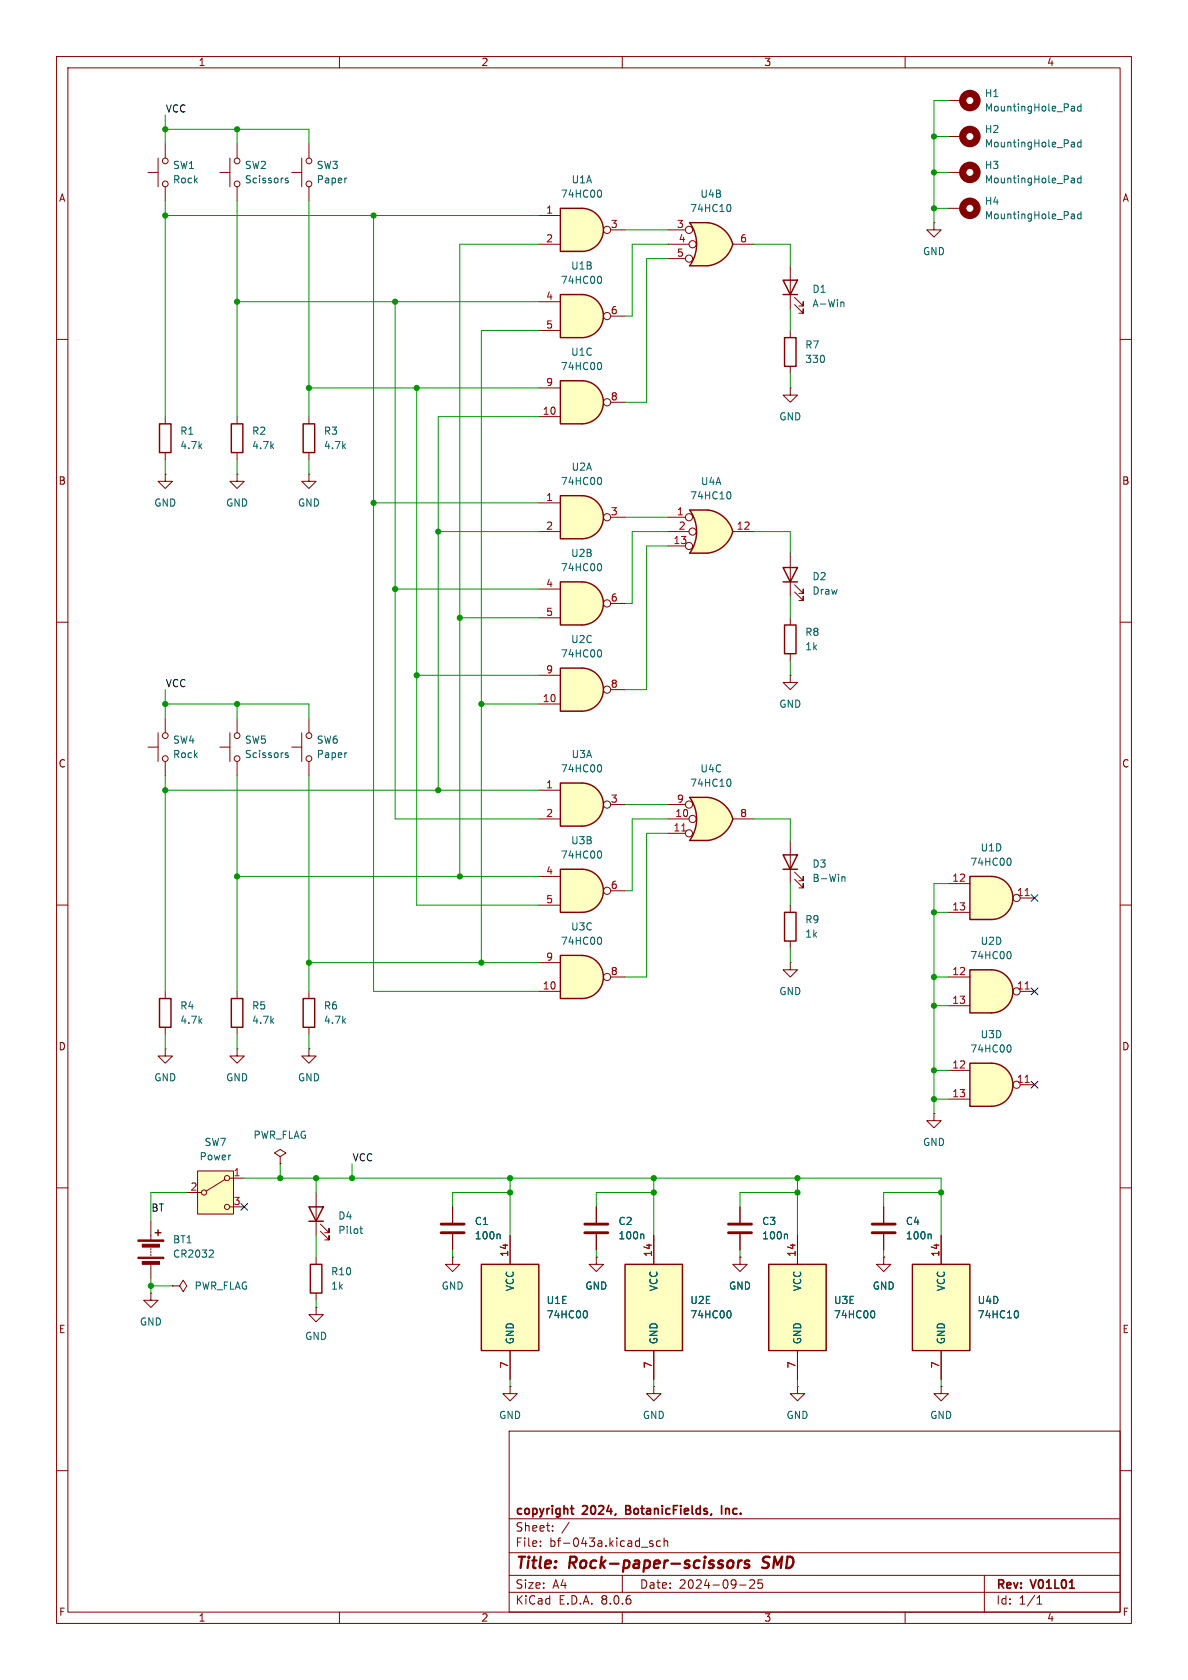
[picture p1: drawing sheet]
<svg xmlns="http://www.w3.org/2000/svg" width="210mm" height="297mm" viewBox="0 0 210 297" stroke-linecap="round" stroke-linejoin="round" font-family="sans-serif">
<g fill="none" stroke="#840000" stroke-width=".18">
<path d="M10 10h190v277h-190zM12 12h186v273h-186zM60 10v2M110 10v2M160 10v2M10 60h2M198 60h2M10 110h2M198 110h2M10 160h2M198 160h2M10 210h2"/>
<path d="M198 210h2M10 260h2M90 253h108v32h-108zM198 260h2M90 278.5h108M90 274.5h108M90 268.5h108M95.5 273.2v.2M95.5 272.5v.1M97.7 270.5v.2M97.7 269.8v.1M100.6 269.1l-1.3 1.9"/>
<path d="M110 278.5v3M115.4 272.5l-.4-.1-.2 .2 .1 .2 .5 .2v.3h-.6M116.8 272.5l-.5-.1-.3 .3v.4l.2 .2h.6M117.4 272.5l.2-.1 .4 .1v.9M117.4 271.9v1.5M132.5 279.4l.6-.1 .2 .1 .1 .3-.9 1.1h.9M134.8 279.3h-.8v.7l.2-.1h.5l.1 .2v.5l-.3 .2-.5-.2M174 278.5v6.5M60 285v2M90 281.5h108M110 285v2M130.8 280.2h1.1"/>
<path d="M160 285v2M183.3 283.6h.9M183.3 282.5l.5-.4v1.5"/>
</g>
<path d="M129 275.9l.5 .1 .2 .3-.1 .5-.4 .4M130.6 275.9l-.2 1.3M131.1 275.9l-.4 .1-.2 .3M132.5 276a.49 .49 0 0 0-.8 .3v.1l.5 .1 .2 .3-.1 .3-.2 .1-.5-.1M134.7 277.1l.3 .1M135 275.4l-.1 .2v.4" fill="none" stroke="#840000" stroke-width=".4"/>
<path d="M100.8 266.7h.6M101.1 267.6l.3 .1M110.6 266.9h.5M111.1 266.2h-.5v1.5h.6M127.6 266.2v1.5" fill="none" stroke="#840000" stroke-width=".3"/>
<path d="M161.3 223.5h10.1v15.3h-10.1z" fill="#ffffc2"/>
<path d="M161.3 223.5h10.1v15.3h-10.1z" fill="none" stroke="#840000" stroke-width=".25"/>
<path d="M166.4 218.4v5.1M166.4 238.8v5" fill="none" stroke="#840000" stroke-width=".18"/>
<path d="M179.7 231.7a.79 .79 0 0 1 0 1.3" fill="none" stroke="#006464" stroke-width=".18"/>
<path d="M175.3 171.5a3.8 3.8 0 0 1 3.8 3.8 3.8 3.8 0 0 1-3.8 3.8z" fill="#ffffc2" stroke="#ffffc2" stroke-width=".18"/>
<path d="M171.4 171.5h3.9v7.6h-3.9z" fill="#ffffc2"/>
<path d="M138.4 49.5h2.6l-1.3 2.6zM138.4 52.1h2.6M171.4 171.5h3.9a3.8 3.8 0 0 1 3.8 3.8 3.8 3.8 0 0 1-3.8 3.8h-3.9z" fill="none" stroke="#840000" stroke-width=".25"/>
<g fill="none" stroke="#840000" stroke-width=".18">
<path d="M139.7 47v7.6M140.5 53.8l1.5 1.6v-.8v.8h-.8M140.5 52.6l1.5 1.5v-.8v.8h-.8M167.6 172.7h3.8M167.6 177.8h3.8M180.3 175.3h2.6M41.9 185.4v1.3h1.3l-1.3 1.3-1.3-1.3h1.3M41.9 185.4h.1"/>
<circle cx="179.7" cy="175.3" r=".63"/>
</g>
<path d="M181.2 174.8h.7" fill="none" stroke="#a90000" stroke-width=".18"/>
<path d="M148.8 53.4l.4 .2v.6M178.4 168.2a.79 .79 0 0 1 0 1.3" fill="none" stroke="#006464" stroke-width=".18"/>
<path d="M102.9 138.4a3.8 3.8 0 0 1 3.8 3.8 3.8 3.8 0 0 1-3.8 3.9z" fill="#ffffc2" stroke="#ffffc2" stroke-width=".18"/>
<path d="M99.1 138.4h3.8v7.7h-3.8z" fill="#ffffc2"/>
<path d="M99.1 138.4h3.8a3.8 3.8 0 0 1 3.8 3.8 3.8 3.8 0 0 1-3.8 3.9h-3.8z" fill="none" stroke="#840000" stroke-width=".25"/>
<g fill="none" stroke="#840000" stroke-width=".18">
<path d="M95.2 139.7h3.9M95.2 144.8h3.9M107.9 142.2h2.6"/>
<circle cx="107.3" cy="142.2" r=".63"/>
</g>
<path d="M106 135.2a.79 .79 0 0 1 0 1.3" fill="none" stroke="#006464" stroke-width=".18"/>
<path d="M102.9 118.1a3.8 3.8 0 0 1 3.8 3.8 3.8 3.8 0 0 1-3.8 3.8z" fill="#ffffc2" stroke="#ffffc2" stroke-width=".18"/>
<path d="M99.1 118.1h3.8v7.6h-3.8z" fill="#ffffc2"/>
<path d="M99.1 118.1h3.8a3.8 3.8 0 0 1 3.8 3.8 3.8 3.8 0 0 1-3.8 3.8h-3.8zM27.4 217.9h1M27.9 217.4v1" fill="none" stroke="#840000" stroke-width=".25"/>
<g fill="none" stroke="#840000" stroke-width=".18">
<path d="M165.1 39.4v1.2h1.3l-1.3 1.3-1.3-1.3h1.3M165.1 39.4h.1M95.2 119.4h3.9M95.2 124.5h3.9M107.9 121.9h2.6M26.7 215.9v3.3M26.7 220.7v.3M26.7 221.2v.3M26.7 221.7v.3M26.7 223.5v2.6M30.5 227.3h1.2l.7-1 .6 1-.6 1-.7-1M30.5 227.3h.1"/>
<path d="M156.2 222.2v1.3h1.3l-1.3 1.3-1.3-1.3h1.3M156.2 222.2h.1M90.2 245.1v1.3h1.2l-1.2 1.2-1.3-1.2h1.3M90.2 245.1h.1"/>
<circle cx="107.3" cy="121.9" r=".63"/>
</g>
<path d="M106 114.9a.79 .79 0 0 1 0 1.2M37.5 221l.2 .2v.3l-.8 .8h.8" fill="none" stroke="#006464" stroke-width=".18"/>
<g fill="#840000" stroke="#840000" stroke-width=".18">
<path d="M24.4 222.2h4.6v.3h-4.6z"/>
<path d="M24.4 219.2h4.6v.3h-4.6z"/>
<path d="M25.1 223h3.1v.5h-3.1z"/>
<path d="M25.1 220h3.1v.5h-3.1z"/>
</g>
<path d="M85.1 223.5h10.1v15.3h-10.1z" fill="#ffffc2"/>
<path d="M85.1 223.5h10.1v15.3h-10.1z" fill="none" stroke="#840000" stroke-width=".25"/>
<path d="M90.2 218.4v5.1M90.2 238.8v5M105.4 222.2v1.3h1.3l-1.3 1.3-1.3-1.3h1.3M105.4 222.2h.1" fill="none" stroke="#840000" stroke-width=".18"/>
<path d="M103.5 231.7a.79 .79 0 0 1 0 1.3" fill="none" stroke="#006464" stroke-width=".18"/>
<path d="M175.3 154.9a3.8 3.8 0 0 1 3.8 3.9 3.8 3.8 0 0 1-3.8 3.8z" fill="#ffffc2" stroke="#ffffc2" stroke-width=".18"/>
<path d="M171.4 154.9h3.9v7.7h-3.9z" fill="#ffffc2"/>
<path d="M171.4 154.9h3.9a3.8 3.8 0 0 1 3.8 3.9 3.8 3.8 0 0 1-3.8 3.8h-3.9z" fill="none" stroke="#840000" stroke-width=".25"/>
<g fill="none" stroke="#840000" stroke-width=".18">
<path d="M167.6 156.2h3.8M180.3 158.8h2.6M167.6 161.3h3.8M105.4 213.4v2.8M105.4 218.2v2.8M130.8 213.4v2.8M130.8 218.2v2.8M166.4 245.1v1.3h1.2l-1.2 1.2-1.3-1.2h1.3M166.4 245.1h.1"/>
<circle cx="179.7" cy="158.7" r=".63"/>
</g>
<path d="M181.2 158.3h.7" fill="none" stroke="#a90000" stroke-width=".18"/>
<path d="M178.4 151.7a.79 .79 0 0 1 0 1.3M113.6 218.2l.2 .2v.6M139 218.2l.2 .2v.6" fill="none" stroke="#006464" stroke-width=".18"/>
<path d="M103.4 217.9h4M103.4 216.4h4M128.8 217.9h4M128.8 216.4h4" fill="none" stroke="#840000" stroke-width=".51"/>
<path d="M175.3 188a3.8 3.8 0 0 1 3.8 3.8 3.8 3.8 0 0 1-3.8 3.8z" fill="#ffffc2" stroke="#ffffc2" stroke-width=".18"/>
<path d="M171.4 188h3.9v7.6h-3.9z" fill="#ffffc2"/>
<path d="M171.4 188h3.9a3.8 3.8 0 0 1 3.8 3.8 3.8 3.8 0 0 1-3.8 3.8h-3.9z" fill="none" stroke="#840000" stroke-width=".25"/>
<g fill="none" stroke="#840000" stroke-width=".18">
<path d="M167.6 189.2h3.8M167.6 194.3h3.8M180.3 191.8h2.6"/>
<circle cx="179.7" cy="191.8" r=".63"/>
</g>
<path d="M181.2 191.4h.7" fill="none" stroke="#a90000" stroke-width=".18"/>
<path d="M178.4 184.7a.79 .79 0 0 1 0 1.3" fill="none" stroke="#006464" stroke-width=".18"/>
<path d="M110.5 223.5h10.1v15.3h-10.1z" fill="#ffffc2"/>
<path d="M138.4 151.1h2.6l-1.3 2.6zM138.4 153.7h2.6M138.7 161.3h2v5.1h-2zM54.6 213.4h2.5l-1.2 2.5zM54.6 215.9h2.5M54.9 223.5h2v5.1h-2zM110.5 223.5h10.1v15.3h-10.1z" fill="none" stroke="#840000" stroke-width=".25"/>
<g fill="none" stroke="#840000" stroke-width=".18">
<path d="M139.7 148.6v7.6M140.5 155.4l1.5 1.6v-.8v.8h-.8M140.5 154.2l1.5 1.5v-.8v.8h-.8M139.7 170.2v1.3h1.3l-1.3 1.2-1.3-1.2h1.3M139.7 170.2h.1M139.7 160v1.3M139.7 166.4v1.2M55.9 210.8v7.6M56.6 217.7l1.6 1.5v-.8v.8h-.8M56.6 216.4l1.6 1.5v-.7v.7h-.8M80 213.4v2.8M80 218.2v2.8"/>
<path d="M115.6 218.4v5.1M156.2 213.4v2.8M156.2 218.2v2.8M26.7 228.6v1.3h1.2l-1.2 1.2-1.3-1.2h1.3M26.7 228.6h.1M55.9 231.1v1.3h1.2l-1.2 1.3-1.3-1.3h1.3M55.9 231.1h.1M55.9 222.2v1.3M55.9 228.6v1.3M80 222.2v1.3h1.3l-1.3 1.3-1.3-1.3h1.3M80 222.2h.1M115.6 238.8v5"/>
<path d="M115.6 245.1v1.3h1.2l-1.2 1.2-1.3-1.2h1.3M115.6 245.1h.1"/>
</g>
<path d="M148.8 155.1l.2-.1 .3 .1 .1 .7M63.6 217.2h.5M63.8 216.8v1.1l.3 .2M88.2 218.2l.2 .2v.6M164.4 218.2l.2 .2v.6M128.9 231.7a.79 .79 0 0 1 0 1.3" fill="none" stroke="#006464" stroke-width=".18"/>
<path d="M78 217.9h4M78 216.4h4M154.2 217.9h4M154.2 216.4h4" fill="none" stroke="#840000" stroke-width=".51"/>
<path d="M135.9 223.5h10.1v15.3h-10.1z" fill="#ffffc2"/>
<path d="M135.9 223.5h10.1v15.3h-10.1z" fill="none" stroke="#840000" stroke-width=".25"/>
<path d="M141 218.4v5.1M141 238.8v5" fill="none" stroke="#840000" stroke-width=".18"/>
<path d="M154.3 231.7a.79 .79 0 0 1 0 1.3" fill="none" stroke="#006464" stroke-width=".18"/>
<path d="M124.5 143.4l5 1.4a5.2 5.2 0 0 1-4.4 3.8z" fill="#ffffc2" stroke="#ffffc2" stroke-width=".18"/>
<path d="M121.9 148.6h3.2M121.9 141h3.2" fill="none" stroke="#ffffc2" stroke-width=".18"/>
<path d="M121.9 141h3.2v7.6h-3.2a6.7 6.7 0 0 0 0-7.6z" fill="#ffffc2"/>
<path d="M125.1 141a5.1 5.1 0 0 1 4.4 3.8l-4.9 1.3z" fill="#ffffc2" stroke="#ffffc2" stroke-width=".18"/>
<path d="M121.9 141h3.2a5.1 5.1 0 0 1 4.4 3.8 5.2 5.2 0 0 1-4.4 3.8h-3.2a6.6 6.6 0 0 0 0-7.6z" fill="none" stroke="#840000" stroke-width=".25"/>
<g fill="none" stroke="#840000" stroke-width=".18">
<path d="M139.7 119.4v1.3h1.3l-1.3 1.2-1.3-1.2h1.3M139.7 119.4h.1M51.6 132.1h1.7M53.3 129.5v5.1M54.6 127v2.5M54.6 134.6v2.6M118.1 144.8h3.7M118.1 147.3h3.1M118.1 142.2h3.1M129.5 144.8h3.8M165.1 196.9v1.2h1.3l-1.3 1.3-1.3-1.3h1.3M165.1 196.9h.1"/>
<path d="M49.5 204.5l1-.7-1-.6-1 .6 1 .7v1.2M49.5 205.7h.1M130.8 222.2v1.3h1.3l-1.3 1.3-1.3-1.3h1.3M130.8 222.2h.1M141 245.1v1.3h1.2l-1.2 1.2-1.3-1.2h1.3M141 245.1h.1"/>
<circle cx="54.6" cy="134.1" r=".51"/>
<circle cx="54.6" cy="130" r=".51"/>
<circle cx="121.8" cy="147.3" r=".63"/>
<circle cx="121.8" cy="142.2" r=".63"/>
<circle cx="122.4" cy="144.8" r=".63"/>
</g>
<path d="M120.5 146.9h.7" fill="none" stroke="#a90000" stroke-width=".18"/>
<path d="M61.2 133.1h.1M128.9 137.7a.79 .79 0 0 1 0 1.3" fill="none" stroke="#006464" stroke-width=".18"/>
<path d="M34.9 207h6.4v7.6h-6.4z" fill="#ffffc2"/>
<g fill="none" stroke="#840000" stroke-width=".18">
<path d="M26.2 132.1h1.7M27.9 129.5v5.1M29.2 127v2.5M29.2 134.6v2.6M38.9 132.1h1.7M40.6 129.5v5.1M41.9 127v2.5M41.9 134.6v2.6M33 210.8h2.6M34.9 207h6.4v7.6h-6.4zM39.8 208.5l-3.4 2.1M40.6 208.3h2.6"/>
<path d="M40.6 213.4h2.6"/>
<circle cx="29.2" cy="134.1" r=".51"/>
<circle cx="29.2" cy="130" r=".51"/>
<circle cx="41.9" cy="130" r=".51"/>
<circle cx="41.9" cy="134.1" r=".51"/>
<circle cx="36.1" cy="210.8" r=".46"/>
<circle cx="40.1" cy="213.4" r=".46"/>
<circle cx="40.1" cy="208.3" r=".46"/>
</g>
<path d="M50.4 133.3l.6 .4-.2 .2h-.4M50.9 133.1h-.3l-.2 .2" fill="none" stroke="#006464" stroke-width=".18"/>
<path d="M102.9 153.7a3.8 3.8 0 0 1 3.8 3.8 3.8 3.8 0 0 1-3.8 3.8z" fill="#ffffc2" stroke="#ffffc2" stroke-width=".18"/>
<path d="M99.1 153.7h3.8v7.6h-3.8z" fill="#ffffc2"/>
<path d="M99.1 153.7h3.8a3.8 3.8 0 0 1 3.8 3.8 3.8 3.8 0 0 1-3.8 3.8h-3.8z" fill="none" stroke="#840000" stroke-width=".25"/>
<g fill="none" stroke="#840000" stroke-width=".18">
<path d="M95.2 154.9h3.9M107.9 157.5h2.6M95.2 160h3.9"/>
<circle cx="107.3" cy="157.5" r=".63"/>
</g>
<path d="M106 150.4a.79 .79 0 0 1 0 1.3" fill="none" stroke="#006464" stroke-width=".18"/>
<path d="M102.9 168.9a3.8 3.8 0 0 1 3.8 3.8 3.8 3.8 0 0 1-3.8 3.8z" fill="#ffffc2" stroke="#ffffc2" stroke-width=".18"/>
<path d="M99.1 168.9h3.8v7.6h-3.8z" fill="#ffffc2"/>
<path d="M28.2 74.9h2v5.1h-2zM40.9 74.9h2v5.1h-2zM53.6 74.9h2v5.1h-2zM28.2 176.5h2v5.1h-2zM40.9 176.5h2v5.1h-2zM53.6 176.5h2v5.1h-2zM99.1 168.9h3.8a3.8 3.8 0 0 1 3.8 3.8 3.8 3.8 0 0 1-3.8 3.8h-3.8z" fill="none" stroke="#840000" stroke-width=".25"/>
<g fill="none" stroke="#840000" stroke-width=".18">
<path d="M26.2 30.5h1.7M27.9 27.9v5.1M29.2 25.4v2.5M29.2 33v2.6M38.9 30.5h1.7M40.6 27.9v5.1M41.9 25.4v2.5M41.9 33v2.6M51.6 30.5h1.7M53.3 27.9v5.1M54.6 25.4v2.5M54.6 33v2.6"/>
<path d="M29.2 73.7v1.2M41.9 73.7v1.2M54.6 73.7v1.2M29.2 83.8v1.3h1.3l-1.3 1.3-1.3-1.3h1.3M29.2 83.8h.1M29.2 80v1.3M41.9 83.8v1.3h1.3l-1.3 1.3-1.3-1.3h1.3M41.9 83.8h.1M41.9 80v1.3M54.6 83.8v1.3h1.3l-1.3 1.3-1.3-1.3h1.3M54.6 83.8h.1M54.6 80v1.3"/>
<path d="M29.2 175.3v1.2M41.9 175.3v1.2M54.6 175.3v1.2M95.2 175.3h3.9M95.2 170.2h3.9M107.9 172.7h2.6M29.2 185.4v1.3h1.3l-1.3 1.3-1.3-1.3h1.3M29.2 185.4h.1M29.2 181.6v1.3M41.9 181.6v1.3M54.6 185.4v1.3h1.3l-1.3 1.3-1.3-1.3h1.3M54.6 185.4h.1"/>
<path d="M54.6 181.6v1.3"/>
<circle cx="29.2" cy="32.5" r=".51"/>
<circle cx="29.2" cy="28.4" r=".51"/>
<circle cx="41.9" cy="32.5" r=".51"/>
<circle cx="41.9" cy="28.4" r=".51"/>
<circle cx="54.6" cy="28.4" r=".51"/>
<circle cx="54.6" cy="32.5" r=".51"/>
<circle cx="107.3" cy="172.7" r=".63"/>
</g>
<path d="M50.4 31.7l.6 .4-.2 .2h-.4M50.9 31.5h-.3l-.2 .2M61.2 31.5h.1M106 165.7a.79 .79 0 0 1 0 1.2" fill="none" stroke="#006464" stroke-width=".18"/>
<path d="M102.9 36.8a3.8 3.8 0 0 1 3.8 3.8 3.8 3.8 0 0 1-3.8 3.9z" fill="#ffffc2" stroke="#ffffc2" stroke-width=".18"/>
<path d="M99.1 36.8h3.8v7.7h-3.8z" fill="#ffffc2"/>
<path d="M99.1 36.8h3.8a3.8 3.8 0 0 1 3.8 3.8 3.8 3.8 0 0 1-3.8 3.9h-3.8z" fill="none" stroke="#840000" stroke-width=".25"/>
<g fill="none" stroke="#840000" stroke-width=".18">
<path d="M95.2 38.1h3.9M95.2 43.2h3.9M107.9 40.6h2.6"/>
<circle cx="107.3" cy="40.6" r=".63"/>
</g>
<path d="M106 33.6a.79 .79 0 0 1 0 1.3" fill="none" stroke="#006464" stroke-width=".18"/>
<path d="M102.9 52.1a3.8 3.8 0 0 1 3.8 3.8 3.8 3.8 0 0 1-3.8 3.8z" fill="#ffffc2" stroke="#ffffc2" stroke-width=".18"/>
<path d="M99.1 52.1h3.8v7.6h-3.8z" fill="#ffffc2"/>
<path d="M99.1 52.1h3.8a3.8 3.8 0 0 1 3.8 3.8 3.8 3.8 0 0 1-3.8 3.8h-3.8z" fill="none" stroke="#840000" stroke-width=".25"/>
<g fill="none" stroke="#840000" stroke-width=".18">
<path d="M95.2 53.3h3.9M95.2 58.4h3.9M107.9 55.9h2.6"/>
<circle cx="107.3" cy="55.9" r=".63"/>
</g>
<path d="M106 48.8a.79 .79 0 0 1 0 1.3" fill="none" stroke="#006464" stroke-width=".18"/>
<path d="M102.9 67.3a3.8 3.8 0 0 1 3.8 3.8 3.8 3.8 0 0 1-3.8 3.8z" fill="#ffffc2" stroke="#ffffc2" stroke-width=".18"/>
<path d="M99.1 67.3h3.8v7.6h-3.8z" fill="#ffffc2"/>
<path d="M99.1 67.3h3.8a3.8 3.8 0 0 1 3.8 3.8 3.8 3.8 0 0 1-3.8 3.8h-3.8z" fill="none" stroke="#840000" stroke-width=".25"/>
<g fill="none" stroke="#840000" stroke-width=".18">
<path d="M95.2 73.7h3.9M95.2 68.6h3.9M107.9 71.1h2.6"/>
<circle cx="107.3" cy="71.1" r=".63"/>
</g>
<path d="M106 64.1a.79 .79 0 0 1 0 1.2" fill="none" stroke="#006464" stroke-width=".18"/>
<path d="M102.9 102.9a3.8 3.8 0 0 1 3.8 3.8 3.8 3.8 0 0 1-3.8 3.8z" fill="#ffffc2" stroke="#ffffc2" stroke-width=".18"/>
<path d="M99.1 102.9h3.8v7.6h-3.8z" fill="#ffffc2"/>
<path d="M99.1 102.9h3.8a3.8 3.8 0 0 1 3.8 3.8 3.8 3.8 0 0 1-3.8 3.8h-3.8z" fill="none" stroke="#840000" stroke-width=".25"/>
<g fill="none" stroke="#840000" stroke-width=".18">
<path d="M95.2 104.1h3.9M95.2 109.2h3.9M107.9 106.7h2.6"/>
<circle cx="107.3" cy="106.7" r=".63"/>
</g>
<path d="M106 99.6a.79 .79 0 0 1 0 1.3" fill="none" stroke="#006464" stroke-width=".18"/>
<path d="M102.9 87.6a3.8 3.8 0 0 1 3.8 3.8 3.8 3.8 0 0 1-3.8 3.9z" fill="#ffffc2" stroke="#ffffc2" stroke-width=".18"/>
<path d="M99.1 87.6h3.8v7.7h-3.8z" fill="#ffffc2"/>
<path d="M99.1 87.6h3.8a3.8 3.8 0 0 1 3.8 3.8 3.8 3.8 0 0 1-3.8 3.9h-3.8zM138.4 100.3h2.6l-1.3 2.6zM138.4 102.9h2.6M138.7 110.5h2v5.1h-2z" fill="none" stroke="#840000" stroke-width=".25"/>
<g fill="none" stroke="#840000" stroke-width=".18">
<path d="M95.2 88.9h3.9M95.2 94h3.9M107.9 91.4h2.6M139.7 97.8v7.6M139.7 109.2v1.3M139.7 115.6v1.2M140.5 104.6l1.5 1.6v-.8v.8h-.8M140.5 103.4l1.5 1.5v-.8v.8h-.8"/>
<circle cx="107.3" cy="91.4" r=".63"/>
</g>
<path d="M106 84.4a.79 .79 0 0 1 0 1.3" fill="none" stroke="#006464" stroke-width=".18"/>
<path d="M124.5 92.6l5 1.4a5.2 5.2 0 0 1-4.4 3.8z" fill="#ffffc2" stroke="#ffffc2" stroke-width=".18"/>
<path d="M121.9 97.8h3.2M121.9 90.2h3.2" fill="none" stroke="#ffffc2" stroke-width=".18"/>
<path d="M121.9 90.2h3.2v7.6h-3.2a6.7 6.7 0 0 0 0-7.6z" fill="#ffffc2"/>
<g fill="#ffffc2" stroke="#ffffc2" stroke-width=".18">
<path d="M125.1 90.2a5.1 5.1 0 0 1 4.4 3.8l-4.9 1.3z"/>
<path d="M124.5 41.8l5 1.4a5.2 5.2 0 0 1-4.4 3.8z"/>
</g>
<path d="M138.7 59.7h2v5.1h-2zM121.9 90.2h3.2a5.1 5.1 0 0 1 4.4 3.8 5.2 5.2 0 0 1-4.4 3.8h-3.2a6.6 6.6 0 0 0 0-7.6z" fill="none" stroke="#840000" stroke-width=".25"/>
<g fill="none" stroke="#840000" stroke-width=".18">
<path d="M139.7 58.4v1.3M139.7 68.6v1.3h1.3l-1.3 1.2-1.3-1.2h1.3M139.7 68.6h.1M139.7 64.8v1.2M118.1 91.4h3.1M118.1 94h3.7M118.1 96.5h3.1M129.5 94h3.8"/>
<circle cx="121.8" cy="91.4" r=".63"/>
<circle cx="121.8" cy="96.5" r=".63"/>
<circle cx="122.4" cy="94" r=".63"/>
</g>
<path d="M128.9 86.9a.79 .79 0 0 1 0 1.3" fill="none" stroke="#006464" stroke-width=".18"/>
<path d="M121.9 39.4h3.2M121.9 47h3.2" fill="none" stroke="#ffffc2" stroke-width=".18"/>
<path d="M121.9 39.4h3.2v7.6h-3.2a6.7 6.7 0 0 0 0-7.6z" fill="#ffffc2"/>
<path d="M125.1 39.4a5.1 5.1 0 0 1 4.4 3.8l-4.9 1.3z" fill="#ffffc2" stroke="#ffffc2" stroke-width=".18"/>
<path d="M121.9 39.4h3.2a5.1 5.1 0 0 1 4.4 3.8 5.2 5.2 0 0 1-4.4 3.8h-3.2a6.6 6.6 0 0 0 0-7.6z" fill="none" stroke="#840000" stroke-width=".25"/>
<g fill="none" stroke="#840000" stroke-width=".18">
<path d="M167.6 17.8h2.6M167.6 30.5h2.6M167.6 36.8h2.6M167.6 24.1h2.6M118.1 40.6h3.1M118.1 43.2h3.7M118.1 45.7h3.1M129.5 43.2h3.8M80 213.4v2.8M80 218.2v2.8M90.2 218.4v5.1M105.4 213.4v2.8"/>
<path d="M105.4 218.2v2.8M115.6 218.4v5.1M130.8 213.4v2.8M130.8 218.2v2.8M141 218.4v5.1M156.2 213.4v2.8M156.2 218.2v2.8M166.4 218.4v5.1M90.2 238.8v5M105.4 222.2h.1M115.6 238.8v5M130.8 222.2h.1"/>
<path d="M141 238.8v5M156.2 222.2h.1M166.4 238.8v5"/>
<circle cx="121.8" cy="45.7" r=".63"/>
<circle cx="121.8" cy="40.6" r=".63"/>
<circle cx="122.4" cy="43.2" r=".63"/>
</g>
<g fill="none" stroke="#006464" stroke-width=".18">
<path d="M189.5 18.8h.3l.1 .2v.6M189.9 19.6h-.4M189.9 19.1h-.4M191.1 18.4v1.2M191.1 18.8h-.4l-.2 .2 .1 .6h.5M128.9 36.1a.79 .79 0 0 1 0 1.3M189.5 25.1h.3l.1 .2v.7M189.5 31.5h.3l.1 .2v.6M189.5 37.8h.3l.1 .2v.7M189.9 32.3h-.4M189.9 31.8h-.4M189.9 38.6l-.4 .1"/>
<path d="M189.9 38.1l-.4 .1M189.9 25.9l-.4 .1M189.9 25.4l-.4 .1M191.1 31.5h-.4l-.2 .2 .1 .6h.5M191.1 24.7v1.3M191.1 31.1v1.2M191.1 37.4v1.3M191.1 25.2l-.4-.1-.2 .3 .1 .5h.5M191.1 37.9l-.4-.1-.2 .3 .1 .5h.5M88.2 218.2l.2 .2v.6M113.6 218.2l.2 .2v.6M139 218.2l.2 .2v.6"/>
<path d="M164.4 218.2l.2 .2v.6M103.5 231.7a.79 .79 0 0 1 0 1.3M128.9 231.7a.79 .79 0 0 1 0 1.3M154.3 231.7a.79 .79 0 0 1 0 1.3M179.7 231.7a.79 .79 0 0 1 0 1.3"/>
</g>
<g fill="none" stroke="#840000" stroke-width="1.3">
<circle cx="171.5" cy="17.8" r="1.27"/>
<circle cx="171.5" cy="30.5" r="1.27"/>
<circle cx="171.5" cy="24.1" r="1.27"/>
<circle cx="171.5" cy="36.8" r="1.27"/>
</g>
<g fill="none" stroke="#009600" stroke-width=".18">
<path d="M167.6 17.8h-2.5v21.6M29.2 22.9h25.4v2.5M29.2 20.3v5.1M29.2 35.6v38.1M29.2 38.1h66M41.9 22.9v2.5M41.9 35.6v38.1M54.6 35.6v38.1M66 38.1v137.2h29.2M165.1 24.1h2.5M165.1 30.5h2.5M165.1 36.8h2.5"/>
<path d="M41.9 53.3h53.3M69.8 53.3v91.5h25.4M95.2 58.4h-10.1v111.8M95.2 43.2h-13.9v111.7M110.5 40.6h7.6M118.1 43.2h-6.3v12.7h-1.3M118.1 45.7h-3.8v25.4h-3.8M133.3 43.2h6.4v3.8M139.7 54.6v3.8M54.6 68.6h40.6M73.7 68.6v91.4h21.5M95.2 73.7h-17.7v66"/>
<path d="M139.7 66v2.6M29.2 81.3v2.5M41.9 81.3v2.5M54.6 81.3v2.5M66 88.9h29.2M77.5 94h17.7M110.5 91.4h7.6M118.1 94h-6.3v12.7h-1.3M118.1 96.5h-3.8v25.4h-3.8M133.3 94h6.4v3.8M69.8 104.1h25.4M73.7 119.4h21.5"/>
<path d="M81.3 109.2h13.9M139.7 105.4v3.8M139.7 116.8v2.6M29.2 124.5h25.4v2.5M29.2 121.9v5.1M29.2 137.2v38.1M29.2 139.7h66M41.9 124.5v2.5M41.9 137.2v38.1M54.6 137.2v38.1M85.1 124.5h10.1M41.9 154.9h53.3"/>
<path d="M110.5 142.2h7.6M118.1 144.8h-6.3v12.7h-1.3M118.1 147.3h-3.8v25.4h-3.8M133.3 144.8h6.4v3.8M139.7 156.2v3.8M167.6 156.2h-2.5v40.7M54.6 170.2h40.6M139.7 167.6v2.6M165.1 172.7h2.5M165.1 177.8h2.5M165.1 161.3h2.5M29.2 182.9v2.5"/>
<path d="M41.9 182.9v2.5M54.6 182.9v2.5M165.1 189.2h2.5M165.1 194.3h2.5M33 210.8h-6.3v5.1M43.2 208.3h123.2v10.1M49.5 205.7v2.6M55.9 208.3v2.5M55.9 218.4v3.8M62.2 205.7v2.6M90.2 210.8h-10.2v2.6M90.2 208.3v10.1"/>
<path d="M115.6 210.8h-10.2v2.6M115.6 208.3v10.1M141 210.8h-10.2v2.6M141 208.3v10.1M166.4 210.8h-10.2v2.6M26.7 226.1v2.5M26.7 227.3h3.8M55.9 229.9v1.2M80 221v1.2M105.4 221v1.2M130.8 221v1.2M156.2 221v1.2"/>
<path d="M90.2 243.8v1.3M115.6 243.8v1.3M141 243.8v1.3M166.4 243.8v1.3"/>
</g>
<path d="M182.3 158.1l1.2 1.3M183.5 158.1l-1.2 1.3M182.3 174.7l1.2 1.2M183.5 174.7l-1.2 1.2M182.3 191.2l1.2 1.2M183.5 191.2l-1.2 1.2M42.6 212.8l1.2 1.2M43.8 212.8l-1.2 1.2" fill="none" stroke="#000084" stroke-width=".18"/>
<g fill="#009600" stroke="#009600" stroke-width=".18">
<circle cx="55.9" cy="208.3" r=".46"/>
<circle cx="62.2" cy="208.3" r=".46"/>
<circle cx="90.2" cy="210.8" r=".46"/>
<circle cx="90.2" cy="208.3" r=".46"/>
<circle cx="26.7" cy="227.3" r=".46"/>
<circle cx="49.5" cy="208.3" r=".46"/>
<circle cx="165.1" cy="189.2" r=".46"/>
<circle cx="165.1" cy="177.8" r=".46"/>
<circle cx="165.1" cy="172.7" r=".46"/>
<circle cx="165.1" cy="161.3" r=".46"/>
<circle cx="165.1" cy="194.3" r=".46"/>
<circle cx="41.9" cy="124.5" r=".46"/>
<circle cx="29.2" cy="124.5" r=".46"/>
<circle cx="73.7" cy="119.4" r=".46"/>
<circle cx="81.3" cy="154.9" r=".46"/>
<circle cx="85.1" cy="170.2" r=".46"/>
<circle cx="166.4" cy="210.8" r=".46"/>
<circle cx="115.6" cy="208.3" r=".46"/>
<circle cx="141" cy="208.3" r=".46"/>
<circle cx="141" cy="210.8" r=".46"/>
<circle cx="115.6" cy="210.8" r=".46"/>
<circle cx="54.6" cy="170.2" r=".46"/>
<circle cx="29.2" cy="139.7" r=".46"/>
<circle cx="41.9" cy="154.9" r=".46"/>
<circle cx="77.5" cy="139.7" r=".46"/>
<circle cx="69.8" cy="104.1" r=".46"/>
<circle cx="81.3" cy="109.2" r=".46"/>
<circle cx="66" cy="88.9" r=".46"/>
<circle cx="77.5" cy="94" r=".46"/>
<circle cx="54.6" cy="68.6" r=".46"/>
<circle cx="73.7" cy="68.6" r=".46"/>
<circle cx="29.2" cy="22.9" r=".46"/>
<circle cx="29.2" cy="38.1" r=".46"/>
<circle cx="66" cy="38.1" r=".46"/>
<circle cx="41.9" cy="22.9" r=".46"/>
<circle cx="41.9" cy="53.3" r=".46"/>
<circle cx="69.8" cy="53.3" r=".46"/>
<circle cx="85.1" cy="124.5" r=".46"/>
<circle cx="165.1" cy="24.1" r=".46"/>
<circle cx="165.1" cy="36.8" r=".46"/>
<circle cx="165.1" cy="30.5" r=".46"/>
</g>
<g font-size="2.8" fill="#840000">
<text x="91" y="277.9">Title:</text>
<text x="100.7" y="277.9">Rock-paper-scissors</text>
<text x="135.7" y="277.9">SMD</text>
</g>
<g font-size="2.1" fill="#840000">
<text x="91" y="268.2">copyright</text>
<text x="103.1" y="268.2">2024,</text>
<text x="111.3" y="268.2">BotanicFields,</text>
<text x="128.8" y="268.2">Inc.</text>
<text x="91" y="273.7">File:</text>
<text x="91" y="271">Sheet:</text>
<text x="97.1" y="273.7">bf-043a.kicad_sch</text>
<text x="91" y="281.1">Size:</text>
<text x="97.7" y="281.1">A4</text>
<text x="113" y="281.1">Date:</text>
<text x="120" y="281.1">2024-09-25</text>
<text x="176" y="281.3">Rev:</text>
<text x="182.4" y="281.3">V01L01</text>
<text x="91" y="283.9">KiCad</text>
<text x="98.7" y="283.9">E.D.A.</text>
<text x="106.3" y="283.9">8.0.6</text>
<text x="176" y="283.9">Id:</text>
<text x="180.1" y="283.9">1/1</text>
</g>
<g font-size="1.8" fill="#840000">
<text x="35" y="11.9">1</text>
<text x="85" y="11.9">2</text>
<text x="135" y="11.9">3</text>
<text x="185" y="11.9">4</text>
<text x="10.3" y="35.9">A</text>
<text x="198.4" y="35.9">A</text>
<text x="10.3" y="85.9">B</text>
<text x="198.3" y="85.9">B</text>
<text x="10.3" y="135.9">C</text>
<text x="198.3" y="135.9">C</text>
<text x="10.3" y="185.9">D</text>
<text x="198.3" y="185.9">D</text>
<text x="10.3" y="235.9">E</text>
<text x="198.3" y="235.9">E</text>
<text x="10.3" y="285.9">F</text>
<text x="35" y="286.9">1</text>
<text x="85" y="286.9">2</text>
<text x="135" y="286.9">3</text>
<text x="185" y="286.9">4</text>
<text x="198.4" y="285.9">F</text>
</g>
<g font-size="1.8" fill="#006464">
<text x="174" y="17.4">H1</text>
<text x="174" y="19.9">MountingHole_Pad</text>
<text x="174" y="23.7">H2</text>
<text x="174" y="26.3">MountingHole_Pad</text>
<text x="30.5" y="32.6">Rock</text>
<text x="30.5" y="30.1">SW1</text>
<text x="43.2" y="30.1">SW2</text>
<text x="43.2" y="32.6">Scissors</text>
<text x="55.9" y="30.1">SW3</text>
<text x="55.9" y="32.6">Paper</text>
<text x="99" y="35.2">74HC00</text>
<text x="100.9" y="32.6">U1A</text>
<text x="123.7" y="35.2">U4B</text>
<text x="174" y="30.1">H3</text>
<text x="174" y="32.6">MountingHole_Pad</text>
<text x="121.9" y="37.7">74HC10</text>
<text x="174" y="36.4">H4</text>
<text x="174" y="39">MountingHole_Pad</text>
<text x="100.9" y="47.9">U1B</text>
<text x="163.1" y="45.3">GND</text>
<text x="99" y="50.4">74HC00</text>
<text x="143.5" y="52">D1</text>
<text x="143.5" y="54.5">A-Win</text>
<text x="99" y="65.6">74HC00</text>
<text x="100.9" y="63.1">U1C</text>
<text x="142.2" y="61.8">R7</text>
<text x="142.2" y="64.4">330</text>
<text x="31.8" y="77.1">R1</text>
<text x="44.5" y="77.1">R2</text>
<text x="57.2" y="77.1">R3</text>
<text x="137.7" y="74.5">GND</text>
<text x="31.8" y="79.6">4.7k</text>
<text x="44.5" y="79.6">4.7k</text>
<text x="57.2" y="79.6">4.7k</text>
<text x="100.9" y="83.4">U2A</text>
<text x="27.2" y="89.8">GND</text>
<text x="39.9" y="89.8">GND</text>
<text x="52.6" y="89.8">GND</text>
<text x="99" y="86">74HC00</text>
<text x="121.9" y="88.5">74HC10</text>
<text x="123.8" y="86">U4A</text>
<text x="99" y="101.2">74HC00</text>
<text x="100.9" y="98.7">U2B</text>
<text x="143.5" y="102.8">D2</text>
<text x="143.5" y="105.3">Draw</text>
<text x="100.9" y="113.9">U2C</text>
<text x="142.2" y="112.6">R8</text>
<text x="99" y="116.4">74HC00</text>
<text x="142.2" y="115.2">1k</text>
<text x="137.7" y="125.3">GND</text>
<text x="30.5" y="131.7">SW4</text>
<text x="43.2" y="131.7">SW5</text>
<text x="55.9" y="131.7">SW6</text>
<text x="30.5" y="134.2">Rock</text>
<text x="43.2" y="134.2">Scissors</text>
<text x="55.9" y="134.2">Paper</text>
<text x="99" y="136.8">74HC00</text>
<text x="100.9" y="134.2">U3A</text>
<text x="123.7" y="136.8">U4C</text>
<text x="121.9" y="139.3">74HC10</text>
<text x="100.9" y="149.5">U3B</text>
<text x="99" y="152">74HC00</text>
<text x="143.5" y="153.6">D3</text>
<text x="171.4" y="153.3">74HC00</text>
<text x="173.2" y="150.7">U1D</text>
<text x="143.5" y="156.1">B-Win</text>
<text x="99" y="167.2">74HC00</text>
<text x="100.9" y="164.7">U3C</text>
<text x="142.2" y="163.4">R9</text>
<text x="142.2" y="166">1k</text>
<text x="173.2" y="167.2">U2D</text>
<text x="171.4" y="169.8">74HC00</text>
<text x="31.8" y="178.7">R4</text>
<text x="44.5" y="178.7">R5</text>
<text x="57.2" y="178.7">R6</text>
<text x="137.7" y="176.1">GND</text>
<text x="31.8" y="181.2">4.7k</text>
<text x="44.5" y="181.2">4.7k</text>
<text x="57.2" y="181.2">4.7k</text>
<text x="173.2" y="183.7">U3D</text>
<text x="27.2" y="191.4">GND</text>
<text x="39.9" y="191.4">GND</text>
<text x="52.6" y="191.4">GND</text>
<text x="171.4" y="186.3">74HC00</text>
<text x="36.1" y="202.8">SW7</text>
<text x="44.7" y="201.5">PWR_FLAG</text>
<text x="163.1" y="202.8">GND</text>
<text x="35.2" y="205.3">Power</text>
<text x="59.7" y="215.8">D4</text>
<text x="30.5" y="220">BT1</text>
<text x="59.7" y="218.4">Pilot</text>
<text x="83.8" y="216.8">C1</text>
<text x="83.8" y="219.3">100n</text>
<text x="109.2" y="216.8">C2</text>
<text x="109.2" y="219.3">100n</text>
<text x="134.6" y="216.8">C3</text>
<text x="134.6" y="219.3">100n</text>
<text x="160" y="216.8">C4</text>
<text x="160" y="219.3">100n</text>
<text x="30.5" y="222.5">CR2032</text>
<text x="58.4" y="225.7">R10</text>
<text x="34.3" y="228.2">PWR_FLAG</text>
<text x="58.4" y="228.2">1k</text>
<text x="78" y="228.2">GND</text>
<text x="91" y="228.4" transform="rotate(-90 91 228.4)">VCC</text>
<text x="96.5" y="233.3">74HC00</text>
<text x="96.5" y="230.7">U1E</text>
<text x="103.4" y="228.2">GND</text>
<text x="116.4" y="228.4" transform="rotate(-90 116.4 228.4)">VCC</text>
<text x="121.9" y="233.3">74HC00</text>
<text x="121.9" y="230.7">U2E</text>
<text x="128.8" y="228.2">GND</text>
<text x="141.8" y="228.4" transform="rotate(-90 141.8 228.4)">VCC</text>
<text x="147.3" y="233.3">74HC00</text>
<text x="147.3" y="230.7">U3E</text>
<text x="154.2" y="228.2">GND</text>
<text x="167.2" y="228.4" transform="rotate(-90 167.2 228.4)">VCC</text>
<text x="172.7" y="233.3">74HC10</text>
<text x="172.7" y="230.7">U4D</text>
<text x="24.6" y="234.5">GND</text>
<text x="53.8" y="237.1">GND</text>
<text x="91" y="237.7" transform="rotate(-90 91 237.7)">GND</text>
<text x="116.4" y="237.7" transform="rotate(-90 116.4 237.7)">GND</text>
<text x="141.8" y="237.7" transform="rotate(-90 141.8 237.7)">GND</text>
<text x="167.2" y="237.7" transform="rotate(-90 167.2 237.7)">GND</text>
<text x="88.1" y="251.1">GND</text>
<text x="113.5" y="251.1">GND</text>
<text x="138.9" y="251.1">GND</text>
<text x="164.3" y="251.1">GND</text>
</g>
<g font-size="1.8" fill="#0f0f0f">
<text x="29.2" y="20">VCC</text>
<text x="29.2" y="121.6">VCC</text>
<text x="62.2" y="205.4">VCC</text>
<text x="26.7" y="214.3">BT</text>
</g>
<g font-size="1.8" fill="#a90000">
<text x="96.4" y="37.8">1</text>
<text x="107.9" y="40.4">3</text>
<text x="119.6" y="40.4">3</text>
<text x="96.4" y="42.9">2</text>
<text x="119.6" y="45.5">5</text>
<text x="119.9" y="42.9">4</text>
<text x="130.7" y="42.9">6</text>
<text x="96.4" y="53.1">4</text>
<text x="96.4" y="58.2">5</text>
<text x="107.9" y="55.6">6</text>
<text x="96.4" y="68.3">9</text>
<text x="107.9" y="70.9">8</text>
<text x="95.8" y="73.4">10</text>
<text x="96.4" y="88.6">1</text>
<text x="96.4" y="93.7">2</text>
<text x="107.9" y="91.2">3</text>
<text x="119.6" y="91.2">1</text>
<text x="119.9" y="93.7">2</text>
<text x="130.1" y="93.7">12</text>
<text x="119" y="96.3">13</text>
<text x="96.4" y="103.9">4</text>
<text x="107.9" y="106.4">6</text>
<text x="96.4" y="109">5</text>
<text x="96.4" y="119.1">9</text>
<text x="95.8" y="124.2">10</text>
<text x="107.9" y="121.7">8</text>
<text x="96.4" y="139.4">1</text>
<text x="107.9" y="142">3</text>
<text x="119.6" y="142">9</text>
<text x="96.4" y="144.5">2</text>
<text x="119" y="147.1">11</text>
<text x="119.3" y="144.5">10</text>
<text x="130.7" y="144.5">8</text>
<text x="96.4" y="154.7">4</text>
<text x="168.2" y="156">12</text>
<text x="96.4" y="159.8">5</text>
<text x="107.9" y="157.2">6</text>
<text x="168.2" y="161">13</text>
<text x="179.7" y="158.5">11</text>
<text x="96.4" y="169.9">9</text>
<text x="107.9" y="172.5">8</text>
<text x="168.2" y="172.5">12</text>
<text x="95.8" y="175">10</text>
<text x="168.2" y="177.5">13</text>
<text x="179.7" y="175">11</text>
<text x="168.2" y="189">12</text>
<text x="179.7" y="191.5">11</text>
<text x="168.2" y="194.1">13</text>
<text x="41.2" y="208">1</text>
<text x="33.6" y="210.6">2</text>
<text x="41.2" y="213.1">3</text>
<text x="89.9" y="222.3" transform="rotate(-90 89.9 222.3)">14</text>
<text x="115.3" y="222.3" transform="rotate(-90 115.3 222.3)">14</text>
<text x="140.7" y="222.3" transform="rotate(-90 140.7 222.3)">14</text>
<text x="166.1" y="222.3" transform="rotate(-90 166.1 222.3)">14</text>
<text x="89.9" y="242" transform="rotate(-90 89.9 242)">7</text>
<text x="115.3" y="242" transform="rotate(-90 115.3 242)">7</text>
<text x="140.7" y="242" transform="rotate(-90 140.7 242)">7</text>
<text x="166.1" y="242" transform="rotate(-90 166.1 242)">7</text>
</g>
</svg>
